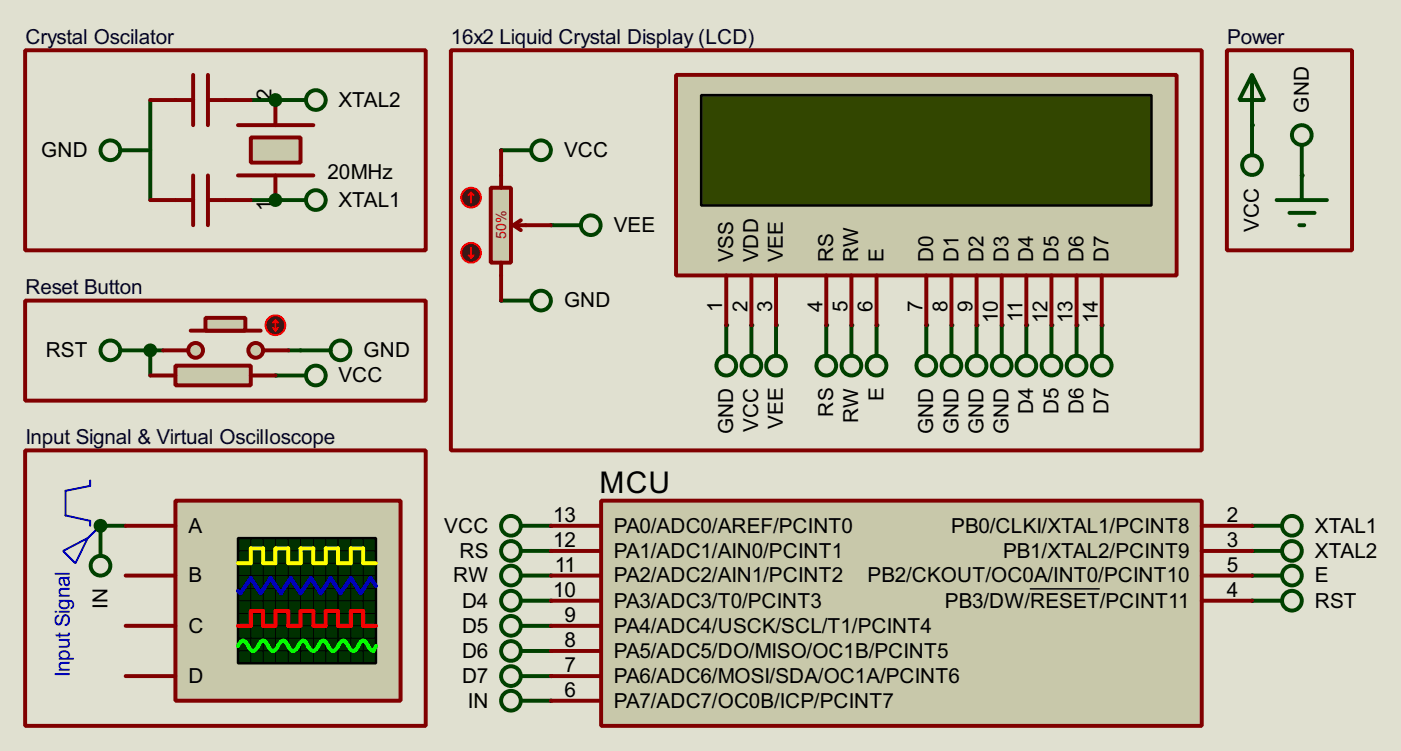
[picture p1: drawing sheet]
<svg xmlns="http://www.w3.org/2000/svg" width="142mm" height="76mm" viewBox="0 0 142 76" stroke-linecap="round" stroke-linejoin="round" font-family="sans-serif">
<path d="M0 0h142.2v76.2h-142.2z" fill="#e0e0d0"/>
<path d="M15.3 10.2v10.1" fill="none" stroke="#004000" stroke-width=".4"/>
<circle cx="28" cy="38.1" r=".2" fill="#004000"/>
<path d="M29.3 35.6h1.2" fill="none" stroke="#004000" stroke-width=".4"/>
<circle cx="28" cy="20.3" r=".2" fill="#004000"/>
<path d="M25.5 20.3h2.5" fill="none" stroke="#004000" stroke-width=".4"/>
<g fill="#004000">
<circle cx="28" cy="20.3" r=".2"/>
<circle cx="28" cy="10.2" r=".2"/>
</g>
<path d="M25.5 10.2h2.5" fill="none" stroke="#004000" stroke-width=".4"/>
<g fill="#004000">
<circle cx="28" cy="10.2" r=".2"/>
<circle cx="132.1" cy="17.8" r=".2"/>
<circle cx="111.8" cy="33" r=".2"/>
<circle cx="109.3" cy="33" r=".2"/>
<circle cx="106.7" cy="33" r=".2"/>
<circle cx="104.2" cy="33" r=".2"/>
<circle cx="101.7" cy="33" r=".2"/>
<circle cx="99.1" cy="33" r=".2"/>
<circle cx="96.6" cy="33" r=".2"/>
<circle cx="94" cy="33" r=".2"/>
<circle cx="89" cy="33" r=".2"/>
<circle cx="86.4" cy="33" r=".2"/>
<circle cx="83.9" cy="33" r=".2"/>
<circle cx="73.7" cy="33" r=".2"/>
<circle cx="76.3" cy="33" r=".2"/>
<circle cx="78.8" cy="33" r=".2"/>
<circle cx="127.1" cy="12.7" r=".2"/>
<circle cx="50.9" cy="30.5" r=".2"/>
<circle cx="50.9" cy="15.3" r=".2"/>
<circle cx="55.9" cy="22.9" r=".2"/>
</g>
<path d="M16.6 35.6h-1.3v2.5" fill="none" stroke="#004000" stroke-width=".4"/>
<g fill="#004000">
<circle cx="15.3" cy="35.6" r=".2"/>
<circle cx="127.1" cy="53.4" r=".2"/>
<circle cx="127.1" cy="55.9" r=".2"/>
<circle cx="127.1" cy="61" r=".2"/>
<circle cx="127.1" cy="58.4" r=".2"/>
<circle cx="55.9" cy="71.1" r=".2"/>
<circle cx="55.9" cy="68.6" r=".2"/>
<circle cx="55.9" cy="66.1" r=".2"/>
<circle cx="55.9" cy="63.5" r=".2"/>
<circle cx="55.9" cy="61" r=".2"/>
<circle cx="55.9" cy="58.4" r=".2"/>
<circle cx="55.9" cy="55.9" r=".2"/>
<circle cx="55.9" cy="53.4" r=".2"/>
<circle cx="10.2" cy="53.4" r=".2"/>
</g>
<path d="M10.2 53.4h2.6" fill="none" stroke="#004000" stroke-width=".4"/>
<circle cx="10.2" cy="53.4" r=".2" fill="#004000"/>
<path d="M24.2 17.8h7.6M24.2 12.7h7.6" fill="none" stroke="#800000" stroke-width=".4"/>
<path d="M25.5 14h5v2.5h-5z" fill="#c8c8aa" stroke="#800000" stroke-width=".4"/>
<path d="M15.3 10.2h4.3M19.6 7.6v5.1M19.6 17.8v5.1M21.1 7.6v5.1M21.1 17.8v5.1M21.1 10.2h4.4M28 10.2v2.5M28 17.8v2.5M15.3 20.3h4.3M21.1 20.3h4.4" fill="none" stroke="#800000" stroke-width=".4"/>
<g fill="none" stroke="#004000" stroke-width=".4">
<path d="M12.2 15.3h3.1M28 38.1h3"/>
<circle cx="11.2" cy="15.3" r="1"/>
<circle cx="32" cy="38.1" r="1"/>
</g>
<path d="M17.8 37.1h7.7v2h-7.7z" fill="#c8c8aa" stroke="#800000" stroke-width=".4"/>
<path d="M15.3 38.1h2.5M25.5 38.1h2.5" fill="none" stroke="#800000" stroke-width=".4"/>
<g fill="#c8c8aa" stroke="#800000" stroke-width=".4">
<circle cx="25.9" cy="35.6" r=".75"/>
<circle cx="19.8" cy="35.6" r=".75"/>
</g>
<path d="M19.4 33.6h7.1" fill="none" stroke="#800000" stroke-width=".4"/>
<path d="M20.9 32.3h4v1.3h-4z" fill="#c8c8aa" stroke="#800000" stroke-width=".4"/>
<path d="M16.6 35.6h2.5M26.7 35.6h2.6" fill="none" stroke="#800000" stroke-width=".4"/>
<circle cx="27.9" cy="33" r="1" fill="#400000" stroke="#f00" stroke-width=".2"/>
<path d="M27.7 33.3l.3 .3M28 32.5v1.1M28 32.5l-.3 .3M28 32.5l.2 .3M28.2 33.3l-.2 .3" fill="none" stroke="#f00" stroke-width=".2"/>
<g fill="none" stroke="#004000" stroke-width=".4">
<path d="M28 10.2h3M12.2 35.6h3.1M28 20.3h3M30.5 35.6h3.1M10.2 53.4v3M127.1 53.4h3M127.1 55.9h3M127.1 61h3"/>
<circle cx="32" cy="10.2" r="1"/>
<circle cx="11.2" cy="35.6" r="1"/>
<circle cx="32" cy="20.3" r="1"/>
<circle cx="34.5" cy="35.6" r="1"/>
<circle cx="10.2" cy="57.4" r="1"/>
<circle cx="131.1" cy="53.4" r="1"/>
<circle cx="131.1" cy="55.9" r="1"/>
<circle cx="131.1" cy="61" r="1"/>
</g>
<g fill="#004000" stroke="#004000" stroke-width=".4">
<circle cx="27.9" cy="20.3" r=".5"/>
<circle cx="27.9" cy="10.2" r=".5"/>
</g>
<path d="M17.8 50.8h22.9v20.3h-22.9z" fill="#c8c8aa" stroke="#800000" stroke-width=".4"/>
<path d="M24.2 54.6h14v12.7h-14z" fill="#003000" stroke="#000" stroke-width=".25"/>
<g fill="none" stroke="#000" stroke-width=".1">
<path d="M24.2 58.4h14M24.2 55.9h14M24.2 57.2h14M24.2 59.7h14M25.5 54.6v12.7M26.7 54.6v12.7M28 54.6v12.7M29.3 54.6v12.7M30.5 54.6v12.7M31.8 54.6v12.7M33.1 54.6v12.7M34.3 54.6v12.7"/>
<path d="M35.6 54.6v12.7M36.9 54.6v12.7M24.2 62.3h14M24.2 63.5h14M24.2 64.8h14M24.2 66.1h14M24.2 61h14"/>
</g>
<path d="M24.2 57.2h1.3v-1.5h1.2v1.5h1.3v-1.5h1.3v1.5h1.2v-1.5h1.3v1.5h1.3v-1.5h1.2v1.5h1.3v-1.5h1.3v1.5h1.3" fill="none" stroke="#ff0" stroke-width=".4"/>
<path d="M24.2 63.5h1.3v-1.5h1.2v1.5h1.3v-1.5h1.3v1.5h1.2v-1.5h1.3v1.5h1.3v-1.5h1.2v1.5h1.3v-1.5h1.3v1.5h1.3" fill="none" stroke="#f00" stroke-width=".4"/>
<path d="M38.2 59.5l-.6-.8-1 1.5-1-1.5-1 1.5-1-1.5-1 1.5-1-1.5-1.1 1.5-1-1.5-1 1.5-1-1.5-1 1.5-1-1.5-1.1 1.5-.2-.2" fill="none" stroke="#00f" stroke-width=".4"/>
<path d="M24.2 65.6l.2-.5 .3-.1a1.97 1.97 0 0 1 .7 .9l.3 .2 .2-.2 .5-.8 .3-.1 .3 .1 .5 .8 .2 .2 .3-.2 .1-.2a1.21 1.21 0 0 1 .7-.7l.2 .1 .5 .8 .3 .2 .2-.2 .5-.8 .3-.1 .2 .1 .2 .3a1.05 1.05 0 0 0 .6 .7l.2-.2 .5-.8 .3-.1 .3 .1 .5 .8 .2 .2 .3-.2 .1-.2a1.21 1.21 0 0 1 .7-.7l.2 .1 .5 .8 .3 .2a1.67 1.67 0 0 0 .7-1l.3-.1 .2 .1 .2 .3a1.05 1.05 0 0 0 .6 .7l.3-.5" fill="none" stroke="#0f0" stroke-width=".4"/>
<path d="M12.8 53.4h5M12.8 58.4h5M12.8 63.5h5M12.8 68.6h5" fill="none" stroke="#800000" stroke-width=".4"/>
<g fill="none" stroke="#004000" stroke-width=".4">
<path d="M132.1 14.8v5.5M73.7 33v3.1M76.3 33v3.1M78.8 33v3.1M83.9 33v3.1M86.4 33v3.1M89 33v3.1M94 33v3.1M96.6 33v3.1M99.1 33v3.1M101.7 33v3.1M104.2 33v3.1"/>
<path d="M106.7 33v3.1M109.3 33v3.1M111.8 33v3.1M129.6 20.3h5.1M130.9 21.6h2.5M131.9 22.9h.5"/>
<circle cx="132.1" cy="13.7" r="1"/>
<circle cx="73.7" cy="37.1" r="1"/>
<circle cx="76.2" cy="37.1" r="1"/>
<circle cx="78.7" cy="37.1" r="1"/>
<circle cx="83.8" cy="37.1" r="1"/>
<circle cx="86.4" cy="37.1" r="1"/>
<circle cx="88.9" cy="37.1" r="1"/>
<circle cx="94" cy="37.1" r="1"/>
<circle cx="96.5" cy="37.1" r="1"/>
<circle cx="99.1" cy="37.1" r="1"/>
<circle cx="101.6" cy="37.1" r="1"/>
<circle cx="104.1" cy="37.1" r="1"/>
<circle cx="106.7" cy="37.1" r="1"/>
<circle cx="109.2" cy="37.1" r="1"/>
<circle cx="111.8" cy="37.1" r="1"/>
</g>
<path d="M68.6 7.6h50.8v20.4h-50.8z" fill="#c8c8aa" stroke="#800000" stroke-width=".4"/>
<path d="M71.2 9.7h45.7v11.2h-45.7z" fill="#324600" stroke="#000" stroke-width=".25"/>
<g fill="none" stroke="#800000" stroke-width=".4">
<path d="M73.7 28v5M76.3 28v5M78.8 28v5M83.9 28v5M86.4 28v5M89 28v5M94 28v5M96.6 28v5M99.1 28v5M101.7 28v5M104.2 28v5M106.7 28v5"/>
<path d="M109.3 28v5M111.8 28v5"/>
</g>
<g fill="none" stroke="#004000" stroke-width=".4">
<path d="M50.9 15.3h3M127.1 7.6l1.2 2.6h-2.5zM127.1 7.6v8.2M50.9 30.5h3M55.9 22.9h3.1M52.9 58.4h3M52.9 55.9h3M52.9 61h3M52.9 63.5h3M52.9 66.1h3M52.9 68.6h3"/>
<circle cx="54.9" cy="15.3" r="1"/>
<circle cx="127" cy="16.8" r="1"/>
<circle cx="54.9" cy="30.5" r="1"/>
<circle cx="59.9" cy="22.9" r="1"/>
<circle cx="51.8" cy="58.4" r="1"/>
<circle cx="51.8" cy="55.9" r="1"/>
<circle cx="51.8" cy="63.5" r="1"/>
<circle cx="51.8" cy="61" r="1"/>
<circle cx="51.8" cy="66.1" r="1"/>
<circle cx="51.8" cy="68.6" r="1"/>
</g>
<path d="M49.8 19.1h2.1v7.6h-2.1z" fill="#c8c8aa" stroke="#800000" stroke-width=".4"/>
<path d="M50.9 15.3v3.8M50.9 26.7v3.8M52.1 22.9l.8 .5M52.1 22.9h3.8M52.9 22.4l-.8 .5" fill="none" stroke="#800000" stroke-width=".4"/>
<circle cx="47.8" cy="20.1" r="1" fill="#400000" stroke="#f00" stroke-width=".2"/>
<path d="M47.8 19.6l-.2 .2M47.8 19.6l.3 .2M47.8 19.6v1" fill="none" stroke="#f00" stroke-width=".2"/>
<circle cx="47.8" cy="25.7" r="1" fill="#400000" stroke="#f00" stroke-width=".2"/>
<path d="M47.6 25.9l.2 .3M47.8 25.2v1M48.1 25.9l-.3 .3" fill="none" stroke="#f00" stroke-width=".2"/>
<path d="M2.6 5.1h40.6v20.3h-40.6zM45.8 5.1h76.2v40.6h-76.2zM124.5 5.1h12.7v20.3h-12.7zM2.6 30.5h40.6v10.2h-40.6zM2.6 45.7h40.6v28h-40.6z" fill="none" stroke="#800000" stroke-width=".4"/>
<circle cx="15.2" cy="35.6" r=".5" fill="#004000" stroke="#004000" stroke-width=".4"/>
<g fill="none" stroke="#004000" stroke-width=".4">
<path d="M52.9 53.4h3M127.1 58.4h3M52.9 71.1h3"/>
<circle cx="51.8" cy="53.4" r="1"/>
<circle cx="131.1" cy="58.4" r="1"/>
<circle cx="51.8" cy="71.1" r="1"/>
</g>
<path d="M6.4 55.9l2.5-1.3-1.2 2.6zM9.2 48.8v.5l-2.5 .5v2.5l2.5 .6v.5M10.2 53.4l-1.3 1.2" fill="none" stroke="#0000c0" stroke-width=".2"/>
<path d="M61 50.8h61v22.9h-61z" fill="#c8c8aa" stroke="#800000" stroke-width=".4"/>
<path d="M55.9 53.4h5.1M55.9 55.9h5.1M55.9 58.4h5.1M122 53.4h5.1M122 55.9h5.1M122 58.4h5.1M55.9 61h5.1M55.9 71.1h5.1M55.9 68.6h5.1M55.9 66.1h5.1M55.9 63.5h5.1M122 61h5.1" fill="none" stroke="#800000" stroke-width=".4"/>
<path d="M104.5 59.8h7.1" fill="none" stroke="#000" stroke-width=".15"/>
<circle cx="10.2" cy="53.4" r=".5" fill="#004000" stroke="#004000" stroke-width=".4"/>
<text font-size="3.4" x="60.9" y="50">MCU</text>
<g font-size="2.4" fill="#000040">
<text x="2.6" y="4.4">Crystal Oscilator</text>
<text x="45.8" y="4.4">16x2 Liquid Crystal Display (LCD)</text>
<text x="124.5" y="4.4">Power</text>
<text x="2.6" y="29.8">Reset Button</text>
<text x="2.6" y="45.1">Input Signal &amp; Virtual Oscilloscope</text>
</g>
<g font-size="2.4">
<text x="27.6" y="10.2" transform="rotate(-90 27.6 10.2)">2</text>
<text x="34.3" y="10.8">XTAL2</text>
<text x="132.8" y="11.4" transform="rotate(-90 132.8 11.4)">GND</text>
<text x="4.2" y="16">GND</text>
<text x="57.2" y="16">VCC</text>
<text x="27.6" y="21.5" transform="rotate(-90 27.6 21.5)">1</text>
<text x="33.3" y="18.2">20MHz</text>
<text x="34.3" y="21">XTAL1</text>
<text x="62.3" y="23.5">VEE</text>
<text x="127.7" y="23.5" transform="rotate(-90 127.7 23.5)">VCC</text>
<text x="74.4" y="26.6" transform="rotate(-90 74.4 26.6)">VSS</text>
<text x="77" y="26.6" transform="rotate(-90 77 26.6)">VDD</text>
<text x="79.5" y="26.6" transform="rotate(-90 79.5 26.6)">VEE</text>
<text x="84.6" y="26.6" transform="rotate(-90 84.6 26.6)">RS</text>
<text x="87.1" y="26.6" transform="rotate(-90 87.1 26.6)">RW</text>
<text x="89.7" y="26.6" transform="rotate(-90 89.7 26.6)">E</text>
<text x="94.7" y="26.6" transform="rotate(-90 94.7 26.6)">D0</text>
<text x="97.3" y="26.6" transform="rotate(-90 97.3 26.6)">D1</text>
<text x="99.8" y="26.6" transform="rotate(-90 99.8 26.6)">D2</text>
<text x="102.4" y="26.6" transform="rotate(-90 102.4 26.6)">D3</text>
<text x="104.9" y="26.6" transform="rotate(-90 104.9 26.6)">D4</text>
<text x="107.4" y="26.6" transform="rotate(-90 107.4 26.6)">D5</text>
<text x="110" y="26.6" transform="rotate(-90 110 26.6)">D6</text>
<text x="112.5" y="26.6" transform="rotate(-90 112.5 26.6)">D7</text>
<text x="57.2" y="31.2">GND</text>
<text x="73.3" y="31.6" transform="rotate(-90 73.3 31.6)">1</text>
<text x="75.8" y="31.7" transform="rotate(-90 75.8 31.7)">2</text>
<text x="78.4" y="31.7" transform="rotate(-90 78.4 31.7)">3</text>
<text x="83.5" y="31.7" transform="rotate(-90 83.5 31.7)">4</text>
<text x="86" y="31.7" transform="rotate(-90 86 31.7)">5</text>
<text x="88.6" y="31.7" transform="rotate(-90 88.6 31.7)">6</text>
<text x="93.6" y="31.7" transform="rotate(-90 93.6 31.7)">7</text>
<text x="96.2" y="31.6" transform="rotate(-90 96.2 31.6)">8</text>
<text x="98.7" y="31.7" transform="rotate(-90 98.7 31.7)">9</text>
<text x="101.2" y="32.8" transform="rotate(-90 101.2 32.8)">10</text>
<text x="103.8" y="32.6" transform="rotate(-90 103.8 32.6)">11</text>
<text x="106.3" y="32.8" transform="rotate(-90 106.3 32.8)">12</text>
<text x="108.9" y="32.8" transform="rotate(-90 108.9 32.8)">13</text>
<text x="111.4" y="32.8" transform="rotate(-90 111.4 32.8)">14</text>
<text x="4.6" y="36.3">RST</text>
<text x="34.3" y="38.8">VCC</text>
<text x="36.9" y="36.3">GND</text>
<text x="89.7" y="40.7" transform="rotate(-90 89.7 40.7)">E</text>
<text x="74.4" y="44.1" transform="rotate(-90 74.4 44.1)">GND</text>
<text x="77" y="43.8" transform="rotate(-90 77 43.8)">VCC</text>
<text x="79.5" y="43.5" transform="rotate(-90 79.5 43.5)">VEE</text>
<text x="84.6" y="42.3" transform="rotate(-90 84.6 42.3)">RS</text>
<text x="87.1" y="42.9" transform="rotate(-90 87.1 42.9)">RW</text>
<text x="94.7" y="44.1" transform="rotate(-90 94.7 44.1)">GND</text>
<text x="97.3" y="44.1" transform="rotate(-90 97.3 44.1)">GND</text>
<text x="99.8" y="44.1" transform="rotate(-90 99.8 44.1)">GND</text>
<text x="102.4" y="44.1" transform="rotate(-90 102.4 44.1)">GND</text>
<text x="104.9" y="42" transform="rotate(-90 104.9 42)">D4</text>
<text x="107.4" y="42" transform="rotate(-90 107.4 42)">D5</text>
<text x="110" y="42" transform="rotate(-90 110 42)">D6</text>
<text x="112.5" y="42" transform="rotate(-90 112.5 42)">D7</text>
<text x="56.2" y="53">13</text>
<text x="124.5" y="53">2</text>
<text x="19.1" y="54.1">A</text>
<text x="19.1" y="59.1">B</text>
<text x="45.1" y="54.1">VCC</text>
<text x="46" y="59.1">RW</text>
<text x="46.6" y="56.6">RS</text>
<text x="56.2" y="55.5">12</text>
<text x="56.3" y="58">11</text>
<text x="62.3" y="59.1">PA2/ADC2/AIN1/PCINT2</text>
<text x="62.3" y="56.6">PA1/ADC1/AIN0/PCINT1</text>
<text x="62.3" y="54.1">PA0/ADC0/AREF/PCINT0</text>
<text x="88" y="59.1">PB2/CKOUT/OC0A/INT0/PCINT10</text>
<text x="96.5" y="54.1">PB0/CLKI/XTAL1/PCINT8</text>
<text x="101.8" y="56.6">PB1/XTAL2/PCINT9</text>
<text x="124.5" y="55.5">3</text>
<text x="124.5" y="58">5</text>
<text x="133.4" y="54.1">XTAL1</text>
<text x="133.4" y="56.6">XTAL2</text>
<text x="133.4" y="59.1">E</text>
<text x="10.9" y="61.8" transform="rotate(-90 10.9 61.8)">IN</text>
<text x="19.1" y="64.2">C</text>
<text x="46.9" y="61.7">D4</text>
<text x="46.9" y="64.2">D5</text>
<text x="56.2" y="60.6">10</text>
<text x="57.3" y="65.7">8</text>
<text x="57.3" y="63.1">9</text>
<text x="62.3" y="64.2">PA4/ADC4/USCK/SCL/T1/PCINT4</text>
<text x="62.3" y="61.7">PA3/ADC3/T0/PCINT3</text>
<text x="95.9" y="61.7">PB3/DW/RESET/PCINT11</text>
<text x="124.5" y="60.6">4</text>
<text x="133.4" y="61.7">RST</text>
<text x="19.1" y="69.3">D</text>
<text x="46.9" y="66.8">D6</text>
<text x="46.9" y="69.3">D7</text>
<text x="47.5" y="71.8">IN</text>
<text x="57.3" y="70.7">6</text>
<text x="57.3" y="68.2">7</text>
<text x="62.3" y="71.8">PA7/ADC7/OC0B/ICP/PCINT7</text>
<text x="62.3" y="69.3">PA6/ADC6/MOSI/SDA/OC1A/PCINT6</text>
<text x="62.3" y="66.8">PA5/ADC5/DO/MISO/OC1B/PCINT5</text>
</g>
<text font-size="2.4" fill="#0000c0" x="7.1" y="68.7" transform="rotate(-90 7.1 68.7)">Input Signal</text>
<text font-size="1.6" fill="#c00000" x="51.3" y="24.3" transform="rotate(-90 51.3 24.3)">50%</text>
</svg>
